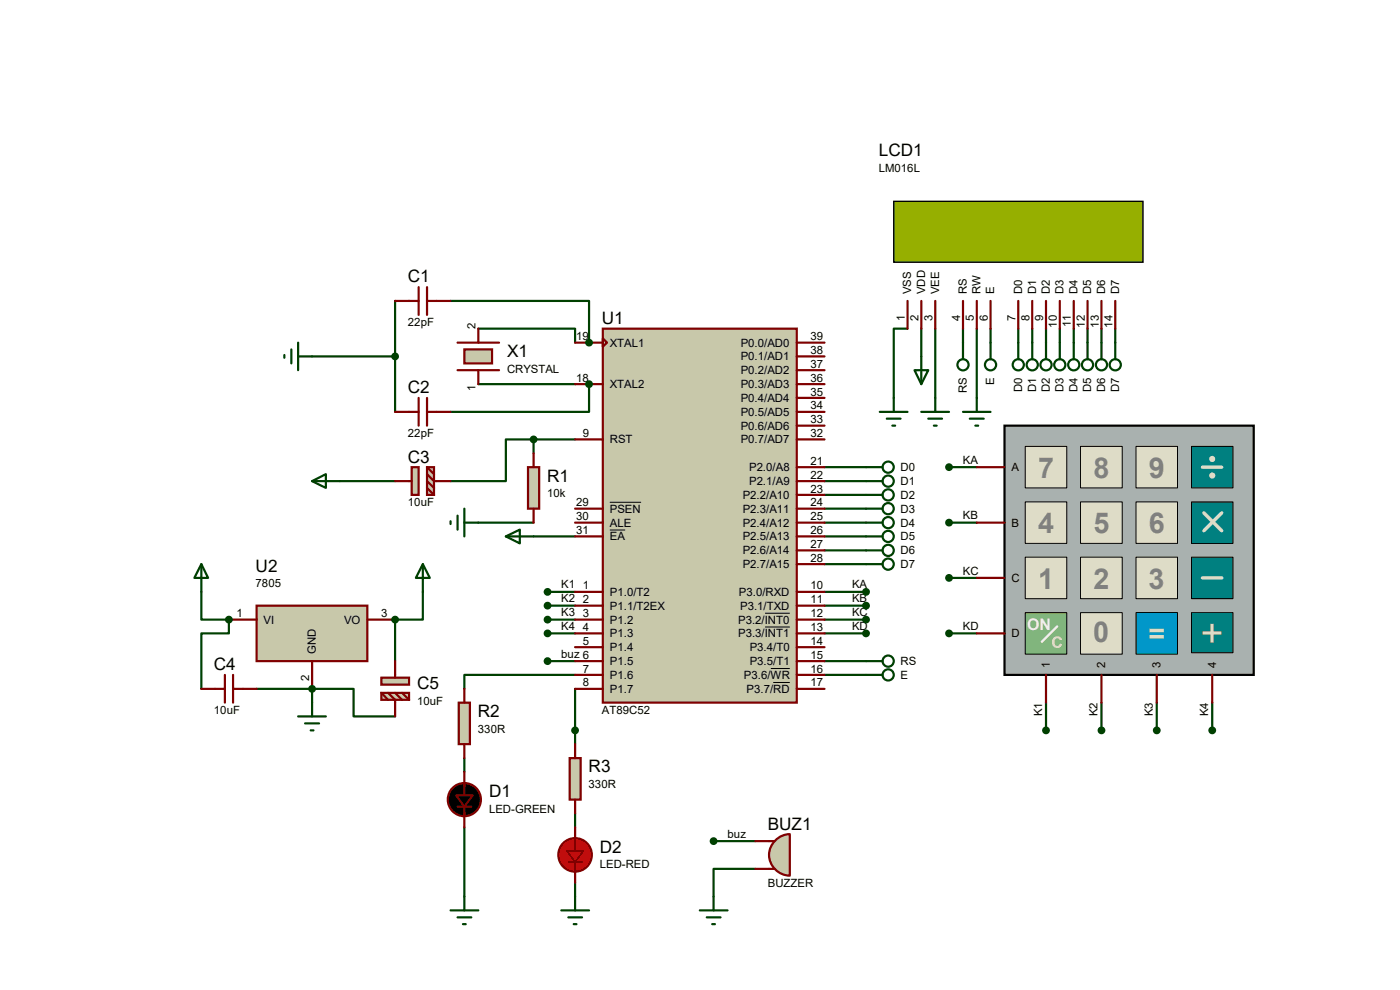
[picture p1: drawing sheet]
<svg xmlns="http://www.w3.org/2000/svg" width="297mm" height="210mm" viewBox="0 0 297 210" stroke-linecap="round" stroke-linejoin="round" font-family="sans-serif">
<g fill="none" stroke="#004000" stroke-width=".47">
<path d="M66.2 75.6h17.6M83.8 63.8v23.6M95.6 63.8h29.4v8.9M101.5 69.7h20.5v3M101.5 81.5h20.5M113.2 93.2h-5.9v8.9h-11.7M113.2 93.2v3M113.2 93.2h8.8M125 81.5v5.9h-29.4M72.1 102.1h11.7M101.5 110.9h11.7M113.2 113.8h8.8"/>
<path d="M42.7 125.6v5.8h5.9M122 143.2h-23.5v2.9M98.5 160.8v2.9M98.5 175.5v14.7M122 172.6v2.9"/>
</g>
<circle cx="48.6" cy="131.4" r=".23" fill="#004000"/>
<path d="M48.6 131.4v3h-5.9v11.7M89.7 125.6v5.8h-5.9" fill="none" stroke="#004000" stroke-width=".47"/>
<circle cx="83.8" cy="131.4" r=".23" fill="#004000"/>
<path d="M83.8 131.4v8.9M66.2 146.1v3" fill="none" stroke="#004000" stroke-width=".47"/>
<circle cx="66.2" cy="146.1" r=".23" fill="#004000"/>
<g fill="none" stroke="#004000" stroke-width=".47">
<path d="M192.5 69.7h-2.9v14.7M195.5 69.7v5.9M198.4 69.7v14.7M204.3 69.7v3M207.2 69.7v14.7M210.1 69.7v3M216 69.7v3M219 69.7v3M221.9 69.7v3M224.8 69.7v3M227.8 69.7v3M230.7 69.7v3"/>
<path d="M233.7 69.7v3M236.6 69.7v3M174.9 99.1h8.8M201.3 99.1h5.9M174.9 102.1h8.8M174.9 105h8.8M174.9 107.9h8.8M174.9 110.9h8.8M174.9 113.8h8.8M174.9 116.8h8.8M174.9 119.7h8.8M201.3 110.9h5.9"/>
<path d="M116.2 125.6h5.8M116.2 128.5h5.8M116.2 131.4h5.8M116.2 134.4h5.8M174.9 125.6h8.8M174.9 128.5h8.8M174.9 131.4h8.8M174.9 134.4h8.8M201.3 134.4h5.9M201.3 122.6h5.9M54.4 146.1h20.6v5.9h8.8M116.2 140.3h5.8"/>
<path d="M122 146.1v11.8M174.9 140.3h8.8M174.9 143.2h8.8M221.9 149.1v5.8M233.7 149.1v5.8M245.4 149.1v5.8M257.2 149.1v5.8M151.4 178.4h8.8M122 187.2v3M160.2 184.3h-8.8v5.9"/>
</g>
<path d="M127.9 69.7h41.1v79.4h-41.1z" fill="#c8c8aa" stroke="#800000" stroke-width=".47"/>
<g fill="none" stroke="#800000" stroke-width=".47">
<path d="M97.1 72.7h8.8M97.1 78.5h8.8M122 72.7h5.9M127.9 71.8l.9 .9-.9 .8zM169 72.7h5.9M169 75.6h5.9M169 78.5h5.9M122 81.5h5.9M122 93.2h5.9M169 81.5h5.9M169 93.2h5.9M169 84.4h5.9"/>
<path d="M169 87.4h5.9M169 90.3h5.9M169 99.1h5.9M122 110.9h5.9M122 113.8h5.9M122 107.9h5.9M169 110.9h5.9M169 113.8h5.9M169 107.9h5.9M169 119.7h5.9M169 102.1h5.9M169 105h5.9"/>
<path d="M169 116.8h5.9M122 125.6h5.9M122 128.5h5.9M122 131.4h5.9M122 134.4h5.9M122 137.3h5.9M169 125.6h5.9M169 128.5h5.9M169 131.4h5.9M169 134.4h5.9M169 137.3h5.9M122 140.3h5.9"/>
<path d="M122 143.2h5.9M122 146.1h5.9M169 140.3h5.9M169 143.2h5.9M169 146.1h5.9"/>
</g>
<path d="M129.4 112.4h3.2M129.4 106.6h6.6M162.3 130.1h5.3M162.3 133h5.3M163.5 141.8h4.1M164 144.8h3.6" fill="none" stroke="#000" stroke-width=".21"/>
<path d="M98.5 74.1h5.9v3h-5.9z" fill="#c8c8aa" stroke="#800000" stroke-width=".47"/>
<path d="M83.8 63.8h5M88.8 60.9v5.9M90.6 60.9v5.9M90.6 63.8h5M101.5 69.7v3M101.5 78.5v3M83.8 87.4h5M88.8 84.4v5.9M90.6 84.4v5.9M90.6 87.4h5" fill="none" stroke="#800000" stroke-width=".47"/>
<g fill="#c8c8aa" stroke="#800000" stroke-width=".47">
<path d="M87.3 99.1h1.5v5.9h-1.5z"/>
<path d="M90.6 99.1h1.5v5.9h-1.5z"/>
</g>
<path d="M90.6 99.1l1.5 1.5M83.8 102.1h3.5M90.6 100.6l1.5 1.5h3.5M90.6 103.5l1.5 1.5M90.6 102.1l1.5 1.4" fill="none" stroke="#800000" stroke-width=".47"/>
<path d="M112 99.1h2.4v8.8h-2.4z" fill="#c8c8aa" stroke="#800000" stroke-width=".47"/>
<path d="M113.2 96.2v2.9M113.2 107.9v3M42.7 146.1h5M47.7 143.2v5.9M49.4 143.2v5.9M49.4 146.1h5" fill="none" stroke="#800000" stroke-width=".47"/>
<path d="M189.6 42.7h52.9v12.9h-52.9z" fill="#96af00" stroke="#000" stroke-width=".3"/>
<g fill="none" stroke="#800000" stroke-width=".47">
<path d="M192.5 63.8v5.9M195.5 63.8v5.9M198.4 63.8v5.9M204.3 63.8v5.9M207.2 63.8v5.9M210.1 63.8v5.9M216 63.8v5.9M219 63.8v5.9M221.9 63.8v5.9M224.8 63.8v5.9M227.8 63.8v5.9M230.7 63.8v5.9"/>
<path d="M233.7 63.8v5.9M236.6 63.8v5.9M98.5 163.7v5M98.5 171.1v4.4"/>
</g>
<circle cx="98.5" cy="169.6" r="3.5" fill="#000" stroke="#800000" stroke-width=".47"/>
<path d="M97.1 171.1h2.9" fill="none" stroke="#800000" stroke-width=".42"/>
<path d="M96.8 168.7h3.5l-1.8 2.4z" fill="#000" stroke="#800000" stroke-width=".42"/>
<circle cx="122" cy="181.4" r="3.6" fill="#d50000" stroke="#800000" stroke-width=".47"/>
<path d="M120.6 182.8h2.9" fill="none" stroke="#800000" stroke-width=".42"/>
<path d="M122 177.8v2.7M122 182.8v2.1" fill="none" stroke="#800000" stroke-width=".47"/>
<path d="M120.3 180.5h3.5l-1.8 2.3z" fill="#f00" stroke="#800000" stroke-width=".42"/>
<path d="M122 175.5v2.9M122 184.3v2.9" fill="none" stroke="#800000" stroke-width=".47"/>
<path d="M164.8 178a4.3 4.3 0 0 1 2.8-1v8.8a4.4 4.4 0 0 1-4.2-2.9 4.4 4.4 0 0 1 1.4-4.9z" fill="#c8c8aa" stroke="#800000" stroke-width=".47"/>
<path d="M160.2 178.4h4.1M160.2 184.3h4.1" fill="none" stroke="#800000" stroke-width=".47"/>
<path d="M97.3 149.1h2.4v8.8h-2.4z" fill="#c8c8aa" stroke="#800000" stroke-width=".47"/>
<path d="M98.5 146.1v3M98.5 157.9v2.9" fill="none" stroke="#800000" stroke-width=".47"/>
<path d="M120.9 160.8h2.3v8.8h-2.3z" fill="#c8c8aa" stroke="#800000" stroke-width=".47"/>
<path d="M122 157.9v2.9M122 169.6v3" fill="none" stroke="#800000" stroke-width=".47"/>
<g fill="#c8c8aa" stroke="#800000" stroke-width=".47">
<path d="M80.9 143.8h5.9v1.4h-5.9z"/>
<path d="M80.9 147h5.9v1.5h-5.9z"/>
</g>
<path d="M80.9 147l1.4 1.5M82.3 147l1.5 1.5v3.5M83.8 140.3v3.5M83.8 147l1.5 1.5M85.3 147l1.5 1.5" fill="none" stroke="#800000" stroke-width=".47"/>
<g fill="none" stroke="#004000" stroke-width=".47">
<path d="M60.3 75.3v.6M61.8 74.1v3M63.2 75.6h3M63.2 72.7v5.8M66.2 102.1l2.9-1.5v2.9zM66.2 102.1h5.9M95.6 110.6v.6M97.1 109.4v3M98.5 110.9h3M98.5 107.9v5.9M95.6 193.1h5.9M97.1 194.6h2.9"/>
<path d="M98.2 196h.6M98.5 190.2v2.9"/>
</g>
<g fill="#004000" stroke="#004000" stroke-width=".47">
<circle cx="125" cy="72.7" r=".59"/>
<circle cx="125" cy="81.5" r=".59"/>
<circle cx="83.8" cy="75.6" r=".59"/>
</g>
<path d="M54.4 128.5h23.5v11.8h-23.5z" fill="#c8c8aa" stroke="#800000" stroke-width=".47"/>
<path d="M48.6 131.4h5.8M77.9 131.4h5.9M66.2 140.3v5.8" fill="none" stroke="#800000" stroke-width=".47"/>
<g fill="#004000" stroke="#004000" stroke-width=".47">
<circle cx="113.2" cy="93.2" r=".59"/>
<circle cx="48.6" cy="131.4" r=".59"/>
<circle cx="83.8" cy="131.4" r=".59"/>
<circle cx="66.2" cy="146.1" r=".59"/>
</g>
<g fill="none" stroke="#004000" stroke-width=".47">
<path d="M194 78.5h2.9l-1.4 3zM195.5 75.6v5.9M204.3 72.7v3.5M210.1 72.7v3.5M216 72.7v3.5M219 72.7v3.5M221.9 72.7v3.5M224.8 72.7v3.5M227.8 72.7v3.5M230.7 72.7v3.5M233.7 72.7v3.5M236.6 72.7v3.5"/>
<path d="M183.7 99.1h3.5M186.6 87.4h5.9M188.1 88.8h3M189.3 90.3h.6M189.6 84.4v3M195.5 87.4h5.8M196.9 88.8h3M198.1 90.3h.6M198.4 84.4v3M204.3 87.4h5.8M205.7 88.8h3M206.9 90.3h.6"/>
<path d="M207.2 84.4v3M42.7 119.7l1.5 2.9h-3zM42.7 119.7v5.9M89.7 119.7l1.5 2.9h-3zM89.7 119.7v5.9M107.3 113.8l3-1.4v2.9zM107.3 113.8h5.9M183.7 113.8h3.5M183.7 102.1h3.5M183.7 105h3.5M183.7 107.9h3.5M183.7 110.9h3.5"/>
<path d="M183.7 116.8h3.5M183.7 119.7h3.5M63.2 152h5.9M64.7 153.5h3M65.9 154.9h.6M66.2 149.1v2.9M183.7 140.3h3.5M119.1 193.1h5.9M120.6 194.6h2.9M121.7 196h.6M122 190.2v2.9M148.5 193.1h5.8"/>
<path d="M149.9 194.6h3M151.1 196h.6M151.4 190.2v2.9"/>
<circle cx="204.3" cy="77.4" r="1.19"/>
<circle cx="210.1" cy="77.4" r="1.19"/>
<circle cx="216" cy="77.4" r="1.19"/>
<circle cx="219" cy="77.4" r="1.19"/>
<circle cx="221.9" cy="77.4" r="1.19"/>
<circle cx="224.8" cy="77.4" r="1.19"/>
<circle cx="227.8" cy="77.4" r="1.19"/>
<circle cx="230.7" cy="77.4" r="1.19"/>
<circle cx="233.7" cy="77.4" r="1.19"/>
<circle cx="236.6" cy="77.4" r="1.19"/>
<circle cx="188.4" cy="99.1" r="1.19"/>
<circle cx="188.4" cy="102.1" r="1.19"/>
<circle cx="188.4" cy="119.7" r="1.19"/>
<circle cx="188.4" cy="107.9" r="1.19"/>
<circle cx="188.4" cy="116.8" r="1.19"/>
<circle cx="188.4" cy="113.8" r="1.19"/>
<circle cx="188.4" cy="105" r="1.19"/>
<circle cx="188.4" cy="110.9" r="1.19"/>
<circle cx="188.4" cy="140.3" r="1.19"/>
</g>
<path d="M213.1 90.3h52.9v52.9h-52.9z" fill="#a9b1af" stroke="#000" stroke-width=".47"/>
<path d="M217.6 94.7h8.7v8.8h-8.7z" fill="#dedcc7"/>
<path d="M217.5 94.7h8.8v8.8h-8.8z" fill="none" stroke="#000" stroke-width=".21"/>
<path d="M229.3 94.7h8.8v8.8h-8.8z" fill="#dedcc7"/>
<path d="M229.2 94.7h8.9v8.8h-8.9z" fill="none" stroke="#000" stroke-width=".21"/>
<path d="M241 94.7h8.8v8.8h-8.8z" fill="#dedcc7"/>
<path d="M241 94.7h8.8v8.8h-8.8z" fill="none" stroke="#000" stroke-width=".21"/>
<path d="M252.8 94.7h8.8v8.8h-8.8z" fill="#008080"/>
<path d="M252.8 94.7h8.8v8.8h-8.8z" fill="none" stroke="#000" stroke-width=".21"/>
<path d="M217.6 106.5h8.7v8.8h-8.7z" fill="#dedcc7"/>
<path d="M217.5 106.5h8.8v8.8h-8.8z" fill="none" stroke="#000" stroke-width=".21"/>
<path d="M229.3 106.5h8.8v8.8h-8.8z" fill="#dedcc7"/>
<path d="M229.2 106.5h8.9v8.8h-8.9z" fill="none" stroke="#000" stroke-width=".21"/>
<path d="M241 106.5h8.8v8.8h-8.8z" fill="#dedcc7"/>
<path d="M241 106.5h8.8v8.8h-8.8z" fill="none" stroke="#000" stroke-width=".21"/>
<path d="M252.8 106.5h8.8v8.8h-8.8z" fill="#008080"/>
<path d="M252.8 106.5h8.8v8.8h-8.8z" fill="none" stroke="#000" stroke-width=".21"/>
<path d="M217.6 118.2h8.7v8.8h-8.7z" fill="#dedcc7"/>
<path d="M217.5 118.2h8.8v8.8h-8.8z" fill="none" stroke="#000" stroke-width=".21"/>
<path d="M229.3 118.2h8.8v8.8h-8.8z" fill="#dedcc7"/>
<path d="M229.2 118.2h8.9v8.8h-8.9z" fill="none" stroke="#000" stroke-width=".21"/>
<path d="M241 118.2h8.8v8.8h-8.8z" fill="#dedcc7"/>
<path d="M241 118.2h8.8v8.8h-8.8z" fill="none" stroke="#000" stroke-width=".21"/>
<path d="M241 130h8.8v8.8h-8.8z" fill="#0197c9"/>
<path d="M241 130h8.8v8.8h-8.8z" fill="none" stroke="#000" stroke-width=".21"/>
<path d="M252.8 118.2h8.8v8.8h-8.8z" fill="#008080"/>
<path d="M252.8 118.2h8.8v8.8h-8.8z" fill="none" stroke="#000" stroke-width=".21"/>
<path d="M255.1 99.1h4.1M259.2 108.8l-3.8 3.8M255.1 122.6h4.1" fill="none" stroke="#dedcc7" stroke-width=".72"/>
<g fill="#c8c8aa" stroke="#dedcc7" stroke-width=".72">
<circle cx="257.2" cy="97.4" r=".3"/>
<circle cx="257.2" cy="100.9" r=".3"/>
</g>
<path d="M252.8 130h8.8v8.5h-8.8z" fill="#008080"/>
<path d="M252.8 130h8.8v8.5h-8.8z" fill="none" stroke="#000" stroke-width=".21"/>
<path d="M255.4 108.8l3.8 3.8" fill="none" stroke="#dedcc7" stroke-width=".72"/>
<path d="M217.6 130h8.7v8.8h-8.7z" fill="#81b57d"/>
<path d="M217.5 130h8.8v8.8h-8.8z" fill="none" stroke="#000" stroke-width=".21"/>
<path d="M224.3 132.9l-3.3 3.2" fill="none" stroke="#fafbdb" stroke-width=".51"/>
<path d="M229.3 130h8.8v8.8h-8.8z" fill="#dedcc7"/>
<path d="M229.2 130h8.9v8.8h-8.9z" fill="none" stroke="#000" stroke-width=".21"/>
<path d="M207.2 99.1h5.9M207.2 110.9h5.9M207.2 122.6h5.9M207.2 134.4h5.9M221.9 143.2v5.9M233.7 143.2v5.9M245.4 143.2v5.9M257.2 143.2v5.9" fill="none" stroke="#800000" stroke-width=".47"/>
<g fill="#004000" stroke="#004000" stroke-width=".47">
<circle cx="221.9" cy="154.9" r=".59"/>
<circle cx="233.7" cy="154.9" r=".59"/>
<circle cx="245.4" cy="154.9" r=".59"/>
<circle cx="257.2" cy="154.9" r=".59"/>
<circle cx="116.2" cy="125.6" r=".59"/>
<circle cx="116.2" cy="128.5" r=".59"/>
<circle cx="116.2" cy="131.4" r=".59"/>
<circle cx="116.2" cy="134.4" r=".59"/>
<circle cx="201.3" cy="99.1" r=".59"/>
<circle cx="201.3" cy="110.9" r=".59"/>
<circle cx="201.3" cy="122.6" r=".59"/>
<circle cx="201.3" cy="134.4" r=".59"/>
<circle cx="183.7" cy="125.6" r=".59"/>
<circle cx="183.7" cy="128.5" r=".59"/>
<circle cx="183.7" cy="131.4" r=".59"/>
<circle cx="183.7" cy="134.4" r=".59"/>
<circle cx="122" cy="154.9" r=".59"/>
<circle cx="151.4" cy="178.4" r=".59"/>
<circle cx="116.2" cy="140.3" r=".59"/>
</g>
<g fill="none" stroke="#004000" stroke-width=".47">
<path d="M183.7 143.2h3.5"/>
<circle cx="188.4" cy="143.2" r="1.19"/>
</g>
<text font-size="8.5" x="254.7" y="137.3">+</text>
<g font-size="6.1" fill="#808080">
<text x="220.2" y="101.4">7</text>
<text x="232" y="101.4">8</text>
<text x="243.7" y="101.4">9</text>
<text x="220.2" y="113.2">4</text>
<text x="232" y="113.2">5</text>
<text x="243.7" y="113.2">6</text>
<text x="220.2" y="124.9">1</text>
<text x="232" y="124.9">2</text>
<text x="243.7" y="124.9">3</text>
<text x="231.9" y="136.2">0</text>
</g>
<text font-size="6.1" fill="#dedcc7" x="243.6" y="136.7">=</text>
<g font-size="3.6">
<text x="186.4" y="33.1">LCD1</text>
<text x="86.5" y="59.9">C1</text>
<text x="127.7" y="68.7">U1</text>
<text x="107.6" y="75.7">X1</text>
<text x="86.5" y="83.4">C2</text>
<text x="86.5" y="98.1">C3</text>
<text x="116.1" y="102.2">R1</text>
<text x="54.2" y="121.3">U2</text>
<text x="45.4" y="142.2">C4</text>
<text x="88.5" y="146.3">C5</text>
<text x="101.4" y="152.1">R2</text>
<text x="124.9" y="163.9">R3</text>
<text x="103.8" y="169.2">D1</text>
<text x="162.9" y="176">BUZ1</text>
<text x="127.3" y="180.9">D2</text>
</g>
<text font-size="3.4" fill="#fafbdb" x="217.9" y="133.6">ON</text>
<text font-size="3.4" fill="#eff2c4" x="223.1" y="137.4">C</text>
<g font-size="2.4">
<text x="186.4" y="36.4">LM016L</text>
<text x="193.3" y="62.4" transform="rotate(-90 193.3 62.4)">VSS</text>
<text x="196.3" y="62.4" transform="rotate(-90 196.3 62.4)">VDD</text>
<text x="199.2" y="62.4" transform="rotate(-90 199.2 62.4)">VEE</text>
<text x="205.1" y="62.4" transform="rotate(-90 205.1 62.4)">RS</text>
<text x="208" y="62.4" transform="rotate(-90 208 62.4)">RW</text>
<text x="210.9" y="62.4" transform="rotate(-90 210.9 62.4)">E</text>
<text x="216.8" y="62.4" transform="rotate(-90 216.8 62.4)">D0</text>
<text x="219.8" y="62.4" transform="rotate(-90 219.8 62.4)">D1</text>
<text x="222.7" y="62.4" transform="rotate(-90 222.7 62.4)">D2</text>
<text x="225.6" y="62.4" transform="rotate(-90 225.6 62.4)">D3</text>
<text x="228.6" y="62.4" transform="rotate(-90 228.6 62.4)">D4</text>
<text x="231.5" y="62.4" transform="rotate(-90 231.5 62.4)">D5</text>
<text x="234.5" y="62.4" transform="rotate(-90 234.5 62.4)">D6</text>
<text x="237.4" y="62.4" transform="rotate(-90 237.4 62.4)">D7</text>
<text x="86.5" y="69.2">22pF</text>
<text x="100.9" y="69.7" transform="rotate(-90 100.9 69.7)">2</text>
<text x="191.9" y="68.2" transform="rotate(-90 191.9 68.2)">1</text>
<text x="194.9" y="68.2" transform="rotate(-90 194.9 68.2)">2</text>
<text x="197.8" y="68.2" transform="rotate(-90 197.8 68.2)">3</text>
<text x="203.7" y="68.2" transform="rotate(-90 203.7 68.2)">4</text>
<text x="206.6" y="68.2" transform="rotate(-90 206.6 68.2)">5</text>
<text x="209.6" y="68.2" transform="rotate(-90 209.6 68.2)">6</text>
<text x="215.4" y="68.2" transform="rotate(-90 215.4 68.2)">7</text>
<text x="218.4" y="68.2" transform="rotate(-90 218.4 68.2)">8</text>
<text x="221.3" y="68.2" transform="rotate(-90 221.3 68.2)">9</text>
<text x="224.2" y="69.5" transform="rotate(-90 224.2 69.5)">10</text>
<text x="227.2" y="69.3" transform="rotate(-90 227.2 69.3)">11</text>
<text x="230.1" y="69.5" transform="rotate(-90 230.1 69.5)">12</text>
<text x="233.1" y="69.5" transform="rotate(-90 233.1 69.5)">13</text>
<text x="236" y="69.5" transform="rotate(-90 236 69.5)">14</text>
<text x="122.3" y="72.2">19</text>
<text x="129.4" y="73.5">XTAL1</text>
<text x="157.1" y="73.5">P0.0/AD0</text>
<text x="157.1" y="76.5">P0.1/AD1</text>
<text x="172" y="72.2">39</text>
<text x="172" y="75.1">38</text>
<text x="100.9" y="82.8" transform="rotate(-90 100.9 82.8)">1</text>
<text x="107.6" y="79">CRYSTAL</text>
<text x="122.3" y="81">18</text>
<text x="129.4" y="82.3">XTAL2</text>
<text x="157.1" y="79.4">P0.2/AD2</text>
<text x="157.1" y="82.3">P0.3/AD3</text>
<text x="172" y="78">37</text>
<text x="172" y="81">36</text>
<text x="172" y="83.9">35</text>
<text x="205.1" y="83.4" transform="rotate(-90 205.1 83.4)">RS</text>
<text x="210.9" y="81.6" transform="rotate(-90 210.9 81.6)">E</text>
<text x="216.8" y="83.1" transform="rotate(-90 216.8 83.1)">D0</text>
<text x="219.8" y="83.1" transform="rotate(-90 219.8 83.1)">D1</text>
<text x="222.7" y="83.1" transform="rotate(-90 222.7 83.1)">D2</text>
<text x="225.6" y="83.1" transform="rotate(-90 225.6 83.1)">D3</text>
<text x="228.6" y="83.1" transform="rotate(-90 228.6 83.1)">D4</text>
<text x="231.5" y="83.1" transform="rotate(-90 231.5 83.1)">D5</text>
<text x="234.5" y="83.1" transform="rotate(-90 234.5 83.1)">D6</text>
<text x="237.4" y="83.1" transform="rotate(-90 237.4 83.1)">D7</text>
<text x="157.1" y="85.3">P0.4/AD4</text>
<text x="157.1" y="88.2">P0.5/AD5</text>
<text x="172" y="86.9">34</text>
<text x="172" y="89.8">33</text>
<text x="86.5" y="92.8">22pF</text>
<text x="123.6" y="92.7">9</text>
<text x="129.4" y="94.1">RST</text>
<text x="157.1" y="91.1">P0.6/AD6</text>
<text x="157.1" y="94.1">P0.7/AD7</text>
<text x="172" y="92.7">32</text>
<text x="158.9" y="99.9">P2.0/A8</text>
<text x="172" y="98.6">21</text>
<text x="172" y="101.6">22</text>
<text x="191.1" y="99.9">D0</text>
<text x="204.3" y="98.4">KA</text>
<text x="214.6" y="99.9">A</text>
<text x="86.5" y="107.4">10uF</text>
<text x="116.1" y="105.5">10k</text>
<text x="122.3" y="107.4">29</text>
<text x="157.6" y="105.8">P2.2/A10</text>
<text x="158.9" y="102.9">P2.1/A9</text>
<text x="172" y="104.5">23</text>
<text x="172" y="107.4">24</text>
<text x="191.1" y="102.9">D1</text>
<text x="191.1" y="105.8">D2</text>
<text x="122.3" y="110.4">30</text>
<text x="122.3" y="113.3">31</text>
<text x="129.4" y="111.7">ALE</text>
<text x="129.4" y="108.8">PSEN</text>
<text x="157.6" y="108.8">P2.3/A11</text>
<text x="157.6" y="111.7">P2.4/A12</text>
<text x="172" y="110.4">25</text>
<text x="172" y="113.3">26</text>
<text x="191.1" y="108.8">D3</text>
<text x="191.1" y="111.7">D4</text>
<text x="204.3" y="110.1">KB</text>
<text x="214.6" y="111.7">B</text>
<text x="129.4" y="114.6">EA</text>
<text x="157.6" y="114.6">P2.5/A13</text>
<text x="157.6" y="117.6">P2.6/A14</text>
<text x="172" y="119.2">28</text>
<text x="172" y="116.2">27</text>
<text x="191.1" y="114.6">D5</text>
<text x="191.1" y="117.6">D6</text>
<text x="54.2" y="124.6">7805</text>
<text x="119.1" y="124.8">K1</text>
<text x="123.6" y="125.1">1</text>
<text x="157.6" y="120.5">P2.7/A15</text>
<text x="172" y="125.1">10</text>
<text x="180.8" y="124.8">KA</text>
<text x="191.1" y="120.5">D7</text>
<text x="204.3" y="121.9">KC</text>
<text x="214.6" y="123.4">C</text>
<text x="50.2" y="130.9">1</text>
<text x="80.9" y="130.9">3</text>
<text x="119.1" y="127.8">K2</text>
<text x="119.1" y="130.7">K3</text>
<text x="123.6" y="128">2</text>
<text x="123.6" y="130.9">3</text>
<text x="129.4" y="126.4">P1.0/T2</text>
<text x="129.4" y="129.3">P1.1/T2EX</text>
<text x="156.8" y="126.4">P3.0/RXD</text>
<text x="157" y="129.3">P3.1/TXD</text>
<text x="172" y="128">11</text>
<text x="172" y="130.9">12</text>
<text x="180.8" y="127.8">KB</text>
<text x="180.8" y="130.7">KC</text>
<text x="55.9" y="132.3">VI</text>
<text x="73" y="132.3">VO</text>
<text x="119.1" y="133.6">K4</text>
<text x="123.6" y="133.9">4</text>
<text x="123.6" y="136.8">5</text>
<text x="129.4" y="132.3">P1.2</text>
<text x="129.4" y="135.2">P1.3</text>
<text x="156.6" y="132.3">P3.2/INT0</text>
<text x="156.6" y="135.2">P3.3/INT1</text>
<text x="172" y="133.9">13</text>
<text x="172" y="136.8">14</text>
<text x="180.8" y="133.6">KD</text>
<text x="204.3" y="133.6">KD</text>
<text x="214.6" y="135.2">D</text>
<text x="67" y="138.8" transform="rotate(-90 67 138.8)">GND</text>
<text x="119.1" y="139.5">buz 6</text>
<text x="123.6" y="142.7">7</text>
<text x="129.4" y="138.1">P1.4</text>
<text x="129.4" y="141.1">P1.5</text>
<text x="159" y="138.1">P3.4/T0</text>
<text x="159" y="141.1">P3.5/T1</text>
<text x="172" y="142.7">16</text>
<text x="172" y="139.7">15</text>
<text x="191.1" y="141.1">RS</text>
<text x="222.7" y="141.7" transform="rotate(-90 222.7 141.7)">1</text>
<text x="234.5" y="141.7" transform="rotate(-90 234.5 141.7)">2</text>
<text x="246.2" y="141.7" transform="rotate(-90 246.2 141.7)">3</text>
<text x="258" y="141.7" transform="rotate(-90 258 141.7)">4</text>
<text x="65.6" y="144.5" transform="rotate(-90 65.6 144.5)">2</text>
<text x="88.5" y="149.6">10uF</text>
<text x="123.6" y="145.6">8</text>
<text x="129.4" y="144">P1.6</text>
<text x="129.4" y="147">P1.7</text>
<text x="157.8" y="144">P3.6/WR</text>
<text x="158.4" y="147">P3.7/RD</text>
<text x="172" y="145.6">17</text>
<text x="191.1" y="144">E</text>
<text x="45.4" y="151.5">10uF</text>
<text x="101.4" y="155.4">330R</text>
<text x="127.7" y="151.5">AT89C52</text>
<text x="221.1" y="152" transform="rotate(-90 221.1 152)">K1</text>
<text x="232.8" y="152" transform="rotate(-90 232.8 152)">K2</text>
<text x="244.6" y="152" transform="rotate(-90 244.6 152)">K3</text>
<text x="256.3" y="152" transform="rotate(-90 256.3 152)">K4</text>
<text x="124.9" y="167.2">330R</text>
<text x="103.8" y="172.5">LED-GREEN</text>
<text x="154.3" y="177.7">buz</text>
<text x="127.3" y="184.2">LED-RED</text>
<text x="162.9" y="188.2">BUZZER</text>
</g>
</svg>
